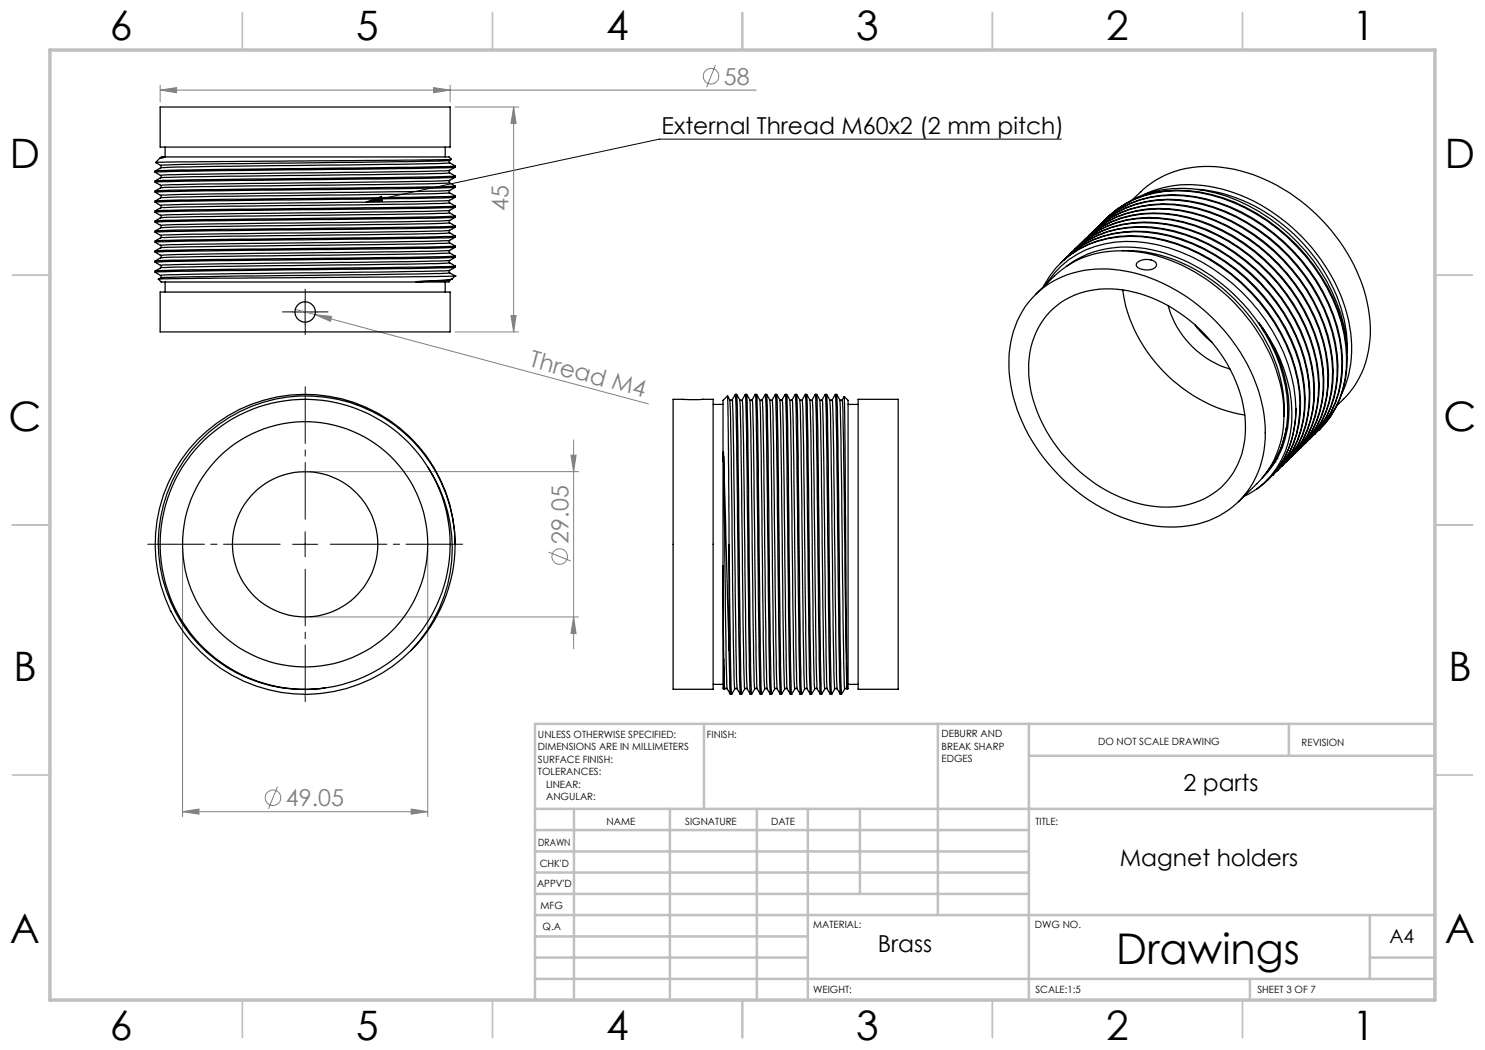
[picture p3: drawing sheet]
<svg xmlns="http://www.w3.org/2000/svg" width="297mm" height="210mm" viewBox="0 0 297 210" stroke-linecap="round" stroke-linejoin="round" font-family="sans-serif">
<g fill="none" stroke="#808080" stroke-width=".2">
<path d="M32 18l3.3-.5v1zM32 17v3.4M32 18h119.2M86.7 17.5l3.3 .5-3.3 .5zM90 17v3.4M143.1 13l-1.8 4.5M91 21.4h12.7M102.7 21.4v45M102.7 21.4l.5 3.3h-1zM59.1 61.9l3.9 1M63 62.9l3.3 .4-.2 1zM63 62.9l66.7 17.9"/>
<path d="M91 66.4h12.7M102.2 63.1h1l-.5 3.3zM62 94.3h53.7M114.2 91h1l-.5 3.3zM114.7 88v41.7M36.5 109.9v53.4M85.5 109.9v53.4M109.7 110.4l4.5 1.8M62 123.4h53.7M114.7 123.4l.5 3.3h-1zM55.5 157.3l-1.8 4.5M36.5 162.3l3.3-.5v1z"/>
<path d="M36.5 162.3h49M82.2 161.8l3.3 .5-3.3 .5z"/>
<circle cx="142.2" cy="15.2" r="1.56"/>
<circle cx="111.9" cy="111.3" r="1.56"/>
<circle cx="54.6" cy="159.5" r="1.55"/>
</g>
<path d="M212.3 27.8h-80.4l-58.7 12.6M61 59.9v5M73.2 40.4l3.1-1.1 .2 .9zM58.5 62.4h5M58.5 108.9h5M61 106.4v5" fill="none" stroke="#000" stroke-width=".2"/>
<path d="M56 108.8h-26.5M61 103.8v-26.5M61 113.8v26.5M66 108.8h26.5" fill="none" stroke="#000" stroke-width=".2" stroke-dasharray="15.2 1.3 1.3 1.3" stroke-dashoffset="3.9"/>
<path d="M61 59.9v-2.1M58.5 62.4h-2M61 64.9v2M63.5 62.4h2.1" fill="none" stroke="#000" stroke-width=".2" stroke-dasharray="15.2 1.3 1.3 1.3"/>
<g fill="none" stroke="#c0c0c0" stroke-width=".35">
<path d="M48.5 2.5v7.5M98.5 2.5v7.5M148.5 2.5v7.5M198.5 2.5v7.5M248.5 2.5v7.5M2.5 55h7.5M287 55h7.5M2.5 105h7.5M287 105h7.5M2.5 155h7.5M287 155h7.5M48.5 200v7.5"/>
<path d="M98.5 200v7.5M148.5 200v7.5M198.5 200v7.5M248.5 200v7.5"/>
</g>
<g fill="none" stroke="#c0c0c0" stroke-width=".5">
<path d="M140.8 144.8v17M187.6 144.8v38.2M205.8 144.8v55.2M205.8 151.2h81.2M257.8 144.8v6.4M287 144.8h-180v55.2M107 161.8h180M107 178.8h98.8M107 174.5h98.8M107 170.3h98.8M107 166h98.8M114.8 161.8v38.2"/>
<path d="M134 161.8v38.2M151.4 161.8v38.2M161.6 161.8v38.2M172 161.8v17M107 195.8h180M107 191.5h54.6M107 187.3h54.6M107 183h180M250 195.8v4.2M274 191.5h13M274 183v12.8"/>
</g>
<path d="M10 10h277v190h-277z" fill="none" stroke="#c0c0c0" stroke-width=".7"/>
<path d="M73.2 40.4l3.1-1.1 .2 .9z" fill="#000"/>
<g fill="#808080">
<path d="M63 62.9l3.3 .4-.2 1z"/>
<path d="M36.5 162.3l3.3-.5v1zM82.2 161.8l3.3 .5-3.3 .5zM32 18l3.3-.5v1zM86.7 17.5l3.3 .5-3.3 .5z"/>
<path d="M114.2 91h1l-.5 3.3zM114.7 123.4l.5 3.3h-1zM102.7 21.4l.5 3.3h-1zM102.2 63.1h1l-.5 3.3z"/>
</g>
<g fill="none" stroke="#000" stroke-width=".25">
<path d="M31 34.2v.3M31 36.2v.2M31 38.2v.2M31.2 32.5l.9 .6M32 31.6l-.8 .9M32 21.4h58v8h-58zM32.1 39.1l.1 .4-1.2 .7 14.6-.3 36.4-.4 9-.3M32.1 37.1l.1 .4-1.2 .7 3.8-.2 45.2-.5 11-.3M32.1 35.1l.1 .4-1.2 .7 8.5-.3 45.8-.5 5.7-.2M32.1 33.1l.1 .4-1.2 .7 14.6-.3 36.4-.4 9-.3M32.2 31.4l-.1 .2M32.3 31.4h.2"/>
<path d="M32.5 31.4h57.3l.5 .4M32.5 31.4l.4 .1h-.3M32.6 31.5l-.6 .2 .1-.1M32.6 31.5l-.5 .1M33 29.4v2M89 29.4v2M89.9 38.6l1.1 .6M89.9 36.6l1.1 .6M89.9 34.6l1.1 .6M89.9 32.6l1.1 .6M89.9 38.1l-.1 .2 .1 .3M89.9 36.1l-.1 .2 .1 .3"/>
<path d="M89.9 34.1l-.1 .2 .1 .3M89.9 32.1l-.1 .2 .1 .3M89.9 32.1l.4-.2-59.1 .6M89.9 38.6l-10.6 .3-43.5 .5-3.7 .2M89.9 36.6l-5.5 .2-44.1 .5-8.2 .3M89.9 34.6l-7 .2-44.3 .5-6.5 .3M89.9 32.6l-10.6 .3-35.2 .4-12 .3M89.9 38.1l-8.7 .2-44.1 .6-5 .2M89.9 36.1l-12.6 .3-35.2 .4-10 .3M89.9 34.1l-7 .2-44.3 .5-6.5 .3M89.9 32.1l-8.7 .2-44.1 .6-5 .2M91 39.5l-1.1 .6"/>
<path d="M91 37.5l-1.1 .6M91 35.4l-1.1 .7M91 33.5l-1.1 .6M91 39.4l-9 .3-38.6 .4-12.4 .4 1.1 .6M91 37.5l-13.1 .3-36.5 .4-10.4 .2 1.1 .7M91 35.4l-7.3 .3-28.3 .3a490.1 490.1 0 0 0-24.4 .5l1.1 .6M91 33.4l-9 .3-36.4 .4-14.6 .4 1.1 .6M91 33.2v.2M91 35.2v.2M91 37.2v.3M91 39.2v.2M226.6 39.9a19.8 19.8 0 0 1 19-6.3 35.3 35.3 0 0 1 23.1 15.8 29.4 29.4 0 0 1 5.2 19.6 18.6 18.6 0 0 1-6.5 12.1"/>
<path d="M229 38.8a23.1 23.1 0 0 1 17.9-.2 36.6 36.6 0 0 1 22.8 25.6 22.8 22.8 0 0 1-1.3 14.5M239.5 37.9a32.8 32.8 0 0 1 23 13 30.3 30.3 0 0 1 6.9 19.7M31 40.2v.3M31 42.2v.3M31 44.2v.2M31 46.2v.3M31 48.2v.3M31 50.2v.2M31 52.2v.2M31 54.2v.3M31.7 55.8l.5 .6h52.3M32 58.4h58v8h-58z"/>
<path d="M32.1 53.1l.1 .4-1.2 .7 6.7-.2 46-.6 7.3-.2M32.1 51.1l.1 .4-1.2 .7 3.8-.2 45.2-.5 11-.3M32.1 49.1l.1 .4-1.2 .7 10.4-.3 43.9-.5 5.7-.2M32.1 47.1l.1 .4-1.2 .7 6.7-.2 46-.6 7.3-.2M32.1 45.1l.1 .4-1.2 .7 14.6-.3 36.4-.4 9-.3M32.1 43.1l.1 .4-1.2 .7 10.4-.3 36.5-.4 13.1-.3M32.1 41.1l.1 .4-1.2 .7 8.5-.3 44.2-.5 7.3-.2M32.1 55.1l.1 .4-.5 .3M33 56.4v2M84 56.3l-.8 .1h1.3M89 56.4v2M89.9 52.6l1.1 .6"/>
<path d="M89.9 50.6l1.1 .6M89.9 48.6l1.1 .6M89.9 46.6l1.1 .6M89.9 44.6l1.1 .6M89.9 42.6l1.1 .6M89.9 40.6l1.1 .6M89.9 54.6l1.1 .6M89.9 54.1l-.1 .2 .1 .3M89.9 52.1l-.1 .2 .1 .3M89.9 50.1l-.1 .2 .1 .3M89.9 48.1l-.1 .2 .1 .3M89.9 46.1l-.1 .2 .1 .3"/>
<path d="M89.9 44.1l-.1 .2 .1 .3M89.9 42.1l-.1 .2 .1 .3M89.9 40.1l-.1 .2 .1 .3M89.9 56.1l-.1 .3h-5.3M89.9 54.6l-7 .2-44.3 .5-6.5 .3M89.9 52.6l-8.7 .2-37.1 .5-12 .3M89.9 50.6l-5.5 .2-42.3 .5-10 .3M89.9 48.6l-7 .2-44.3 .5-6.5 .3M89.9 46.6l-8.7 .2-35.1 .4-14 .4M89.9 44.6l-12.6 .3-41.5 .5-3.7 .2M89.9 42.6l-5.5 .2-44.1 .5-8.2 .3M89.9 40.6l-8.7 .2-35.1 .4-14 .4"/>
<path d="M89.9 56.1l-5.9 .2M89.9 54.1l-14.8 .3-34.8 .4-8.2 .3M89.9 52.1l-8.7 .2-44.1 .6-5 .2M89.9 50.1l-10.6 .3-43.5 .5-3.7 .2M89.9 48.1l-5.5 .2-44.1 .5-8.2 .3M89.9 46.1l-7 .2-44.3 .5-6.5 .3M89.9 44.1l-10.6 .3-43.5 .5-3.7 .2M89.9 42.1l-5.5 .2-44.1 .5-8.2 .3M89.9 40.1l-7 .2-44.3 .5-6.5 .3M90.4 55.8l-.5 .3M90.4 55.8l-6.4 .5M91 53.5l-1.1 .6"/>
<path d="M91 51.5l-1.1 .6M91 49.5l-1.1 .6M91 47.4l-1.1 .7M91 45.5l-1.1 .6M91 43.5l-1.1 .6M91 41.4l-1.1 .7M91 51.5l-11 .2-45.2 .6-3.8 .1 1.1 .7M91 49.5l-5.7 .2-45.8 .5-8.5 .2 1.1 .7M91 47.4l-7.3 .3-28.3 .3a490.2 490.2 0 0 0-24.4 .5l1.1 .6M91 45.5l-11 .2-45.2 .6-3.8 .2 1.1 .6M91 43.5l-5.7 .2-43.9 .5-10.4 .2 1.1 .7M91 41.4l-7.3 .3-28.3 .3a490.1 490.1 0 0 0-24.4 .5l1.1 .6"/>
<path d="M91 53.4l-9 .3-36.4 .4-14.6 .4 1.1 .6M91 55.2h.1M91 55.2l-59.3 .6M91 41.2v.2M91 43.2v.3M91 45.2v.3M91 47.2v.2M91 49.2v.3M91 51.2v.3M91 53.2v.2M91 55.2l-.6 .6M207.1 58.9a19.7 19.7 0 0 1 16.9-4.9 35.5 35.5 0 0 1 24.8 17.7 28 28 0 0 1 3.8 19.6 17.6 17.6 0 0 1-17.5 14.1 31.9 31.9 0 0 1-22.6-9.6 33.6 33.6 0 0 1-10.7-22.6 19.1 19.1 0 0 1 5.3-14.3z"/>
<path d="M207.2 58.8a35.4 35.4 0 0 1 6.2-5.6 21.2 21.2 0 0 1 16.8-2.3 36.3 36.3 0 0 1 26.1 27.1 21.1 21.1 0 0 1-3.1 16.6l-1.4 1.7-4.1 4.1M208.7 57.4a18.2 18.2 0 0 1 15-10 30.4 30.4 0 0 1 20.4 5.9 36.4 36.4 0 0 1 15.8 25 19.9 19.9 0 0 1-5.4 16.8M209.4 56.7a18.5 18.5 0 0 1 15.7-8.4 33.3 33.3 0 0 1 23.3 10.1 35.1 35.1 0 0 1 10.6 21.1l.2 2.3M212.1 52.6a20.1 20.1 0 0 1 16.2-5.4 35.6 35.6 0 0 1 23.7 13.1 32.5 32.5 0 0 1 8.1 22.3 19 19 0 0 1-5.5 12.4M213.1 51.7a19.1 19.1 0 0 1 13.8-5.5 33.6 33.6 0 0 1 22.4 9.4 35.3 35.3 0 0 1 11.6 21.7 19.6 19.6 0 0 1-5.5 16.8 19.7 19.7 0 0 0 5.4-16.7 36 36 0 0 0-13.7-23.4 33.1 33.1 0 0 0-20.3-7.7 19.2 19.2 0 0 0-14 5.7M213.4 53.2a20.8 20.8 0 0 1 18.1-3 36.4 36.4 0 0 1 21.4 16.2M213.8 51a19.7 19.7 0 0 1 16.2-5.5 36 36 0 0 1 25.3 15.1 31.6 31.6 0 0 1 6.5 20.3 18.6 18.6 0 0 1-5.4 12.3l.1-.1M214.1 50.7a19.3 19.3 0 0 1 13.8-5.4 33.6 33.6 0 0 1 22.3 9.4 35.6 35.6 0 0 1 11.6 21.7 19.9 19.9 0 0 1-5.3 16.7M214.1 50.7l-.1 .1M214.7 50.1a19.9 19.9 0 0 1 16.3-5.5 36.1 36.1 0 0 1 26.6 17.2 29.8 29.8 0 0 1 4.9 20.3 18 18 0 0 1-5.2 10.2M214.9 49.9a19.9 19.9 0 0 1 16.2-5.4 35 35 0 0 1 23.6 13.1 32.5 32.5 0 0 1 8.2 22.3 18.6 18.6 0 0 1-5.5 12.3M215.7 49.2a19.7 19.7 0 0 1 16.2-5.5 36.1 36.1 0 0 1 26.7 17.2 28.3 28.3 0 0 1 4.4 22.3 17.4 17.4 0 0 1-4.8 8.2l.2-.1"/>
<path d="M216 48.9l-.1 .1M216 48.9a19.8 19.8 0 0 1 16-5.3 36 36 0 0 1 25.2 15.1 31.6 31.6 0 0 1 6.6 20.2 18.6 18.6 0 0 1-5.5 12.4M216.6 48.3a19.9 19.9 0 0 1 16.3-5.5 35.5 35.5 0 0 1 23.6 13.1 32.5 32.5 0 0 1 8.1 22.2 19 19 0 0 1-5.4 12.4M216.8 48a19.9 19.9 0 0 1 16.2-5.3 36 36 0 0 1 25.2 15 32.1 32.1 0 0 1 6.5 20.3 18.8 18.8 0 0 1-5.5 12.5M217.5 47.4a19.1 19.1 0 0 1 14-5.6 33.6 33.6 0 0 1 22.3 9.3 35.3 35.3 0 0 1 11.6 21.7 20 20 0 0 1-5.3 16.8l.1-.1M217.8 47l-.1 .1M217.9 47a19.8 19.8 0 0 1 16-5.2 35.5 35.5 0 0 1 23.7 13 33.5 33.5 0 0 1 8.1 20.1 19.3 19.3 0 0 1-5.5 14.6M218.4 46.5a19.2 19.2 0 0 1 14-5.6 33.6 33.6 0 0 1 22.3 9.3 35.6 35.6 0 0 1 11.7 21.7 19.9 19.9 0 0 1-5.4 16.8M218.8 46.1a19.3 19.3 0 0 1 13.8-5.3 32.5 32.5 0 0 1 20.3 7.6 36.9 36.9 0 0 1 13.2 21.1 21 21 0 0 1-4 18l-1 1.2M218.8 46.1l-.1 .1M219.4 45.6a19.7 19.7 0 0 1 16.3-5.5 36.2 36.2 0 0 1 26.6 17.1 29.9 29.9 0 0 1 4.9 20.3 17.7 17.7 0 0 1-5.2 10.3M219.7 45.2l-.1 .1"/>
<path d="M219.7 45.2a20.5 20.5 0 0 1 18.4-5 37.4 37.4 0 0 1 27.7 23.7 24.9 24.9 0 0 1 .4 17.6 17.5 17.5 0 0 1-4.2 6.3M220.3 44.7a19.7 19.7 0 0 1 16.3-5.6 36.3 36.3 0 0 1 26.6 17.2 30.7 30.7 0 0 1 5.1 18.2 18.6 18.6 0 0 1-5.4 12.3M220.7 44.3a20.6 20.6 0 0 1 18.3-5 37.2 37.2 0 0 1 25.6 19.1 29 29 0 0 1 3.6 18.1 18 18 0 0 1-5.2 10.2M220.7 44.3l-.2 .1M221.3 43.7a19.7 19.7 0 0 1 16.2-5.5 35.4 35.4 0 0 1 23.7 13.1 32.5 32.5 0 0 1 8.1 22.3 18.7 18.7 0 0 1-5.5 12.4l.1-.1M221.5 43.5a19.9 19.9 0 0 1 16.1-5.4 36.1 36.1 0 0 1 26.7 17.2 28.3 28.3 0 0 1 4.4 22.4 17.1 17.1 0 0 1-4.8 8.1M224.4 50.2a30.1 30.1 0 0 1 21.3 8.5 32.2 32.2 0 0 1 11.2 23.1l-.1 1.5M224.5 58a30.5 30.5 0 0 0 17.6 23l3.4 1.2 3.5 .8M225.7 40.4a22 22 0 0 1 17.4-1.8 37.1 37.1 0 0 1 25.6 26.4l.5 2.3 .2 3.4M227.5 52.5a3.1 3.1 0 0 1 3.7 0l.1 .4a1.31 1.31 0 0 1-1.4 1.1 2.99 2.99 0 0 1-2.6-.8v-.4zM134.6 79.9h8v58h-8zM145.5 79.2l-.9 .9v12.1"/>
<path d="M145.5 79.2l.4 .8M145.5 79.2l.3 29.7M145.9 80l.3 .1 .2-.1M145.9 80l.4 11.9 .3 35.2 .4 10.7M146.4 80l.2 4.9 .6 44.1 .2 8.8M147.1 78.9h.2l.7 1.1M147.1 78.9l.3 10.3 .3 36.5 .4 13.2-.7-1.1M147.1 78.9l-.7 1.1M147.3 78.9l.2 3.7 .5 45.2 .3 11M148 80l.2 .1 .2-.1M148 80l.2 8.2 .5 44.1 .2 5.5M148.4 80l.3 9.9 .4 35.2 .3 12.7"/>
<path d="M149 78.9l-.6 1.1M149.3 78.9l.3 8.5 .5 45.8 .2 5.7 .8-1.2 .3 .1M150 80l-.7-1.1h-.2l.2 8.5 .6 45.8 .2 5.7-.7-1.1M150 80l.2 .1 .2-.1M150 80l.2 6.5 .5 44.2 .3 7.1M150.4 80a1620.6 1620.6 0 0 1 .7 45.1l.3 12.7M151.1 78.9l-.7 1.1M151.1 78.9l.3 14.5 .4 36.3 .3 9.1M151.1 78.9h.2M151.3 78.9l.3 6.7 .4 44.1 .3 9.2 .8-1.2 .3 .1M151.3 78.9l.6 1.1M151.9 80l.3 .1 .2-.1"/>
<path d="M151.9 80l.4 11.9 .3 35.2 .4 10.7M152.4 80l.2 4.9 .6 44.1 .2 8.8M153.1 78.9h.2l.7 1.1M153.1 78.9l.1 3.7 .6 45.2 .3 11.1-.7-1.1M153.1 78.9l-.7 1.1M153.3 78.9l.2 3.7 .5 45.2 .3 11M154 80l.2 .1 .2-.1M154 80l.2 9.9 .5 42.4 .2 5.5M154.4 80l.2 3.6 .6 43.5 .2 10.7M155.1 78.9h.2l.7 1.1M155.1 78.9l.2 8.5 .6 45.8 .2 5.7-.7-1.1M155.1 78.9l-.7 1.1"/>
<path d="M155.3 78.9l.3 10.3 .5 44 .2 5.7 .8-1.2 .3 .1M156 80l.2 .1 .2-.1M156 80l.2 6.5 .5 44.2 .3 7.1M156.4 80a655.2 655.2 0 0 1 .6 30.9l.2 21.4 .2 5.5M157.1 78.9l.2 6.7 .5 44.1 .3 9.2-.7-1.1M157.1 78.9l-.7 1.1M157.1 78.9h.2M157.3 78.9l.3 6.7 .5 45.9 .2 7.4 .8-1.2 .4 .1M157.3 78.9l.6 1.1M157.9 80l.3 .1 .2-.1M157.9 80l.4 11.9 .4 37.1 .3 8.8M158.4 80a1620.6 1620.6 0 0 1 .7 45.1l.4 12.7"/>
<path d="M159.1 78.9h.2l.6 1.1M159.1 78.9l.3 12.3 .4 36.6 .3 11.1-.6-1.1M159.1 78.9l-.7 1.1M159.3 78.9l.2 5.2 .5 43.7 .3 11.1 .6-1.1 .3-.2 .2 .2M159.9 80l.3 .1 .2-.1M159.9 80l.3 9.9 .4 35.2 .3 12.7M160.4 80l.4 11.9 .3 35.2 .3 10.7M161.1 78.9h.2l.7 1.1M161.1 78.9l.3 10.3 .5 44 .2 5.7-.7-1.1M161.1 78.9l-.7 1.1M161.3 78.9l.3 10.3 .4 36.5 .3 13.2 .8-1.2 .3 .1M162 80l.2 .1 .3-.1"/>
<path d="M162 80l.2 8.2 .5 42.5 .2 7.1M162.5 80l.2 8.2 .5 44.1 .2 5.5M163.1 78.9h.2l.6 1.1M163.1 78.9l.2 6.7 .5 45.9 .3 7.4-.7-1.1M163.1 78.9l-.6 1.1M163.3 78.9l.3 8.5 .5 44.1 .2 7.4 .8-1.2 .4 .1M163.9 80l.4 .1 .1-.1M163.9 80l.4 13.9 .4 35.1 .3 8.8M164.4 80a1620.6 1620.6 0 0 1 .7 45.1l.4 12.7M165.1 78.9h.2l.6 1.1M165.1 78.9l-.7 1.1M165.1 78.9l.3 12.3 .4 36.6 .3 11"/>
<path d="M165.3 78.9l.2 5.2 .6 45.6 .2 9.2 .6-1.1 .4-.2 .1 .2M165.9 80l.3 .1 .2-.1M165.9 80l.2 3.6 .5 41.5 .3 12.7M166.4 80l.3 4.9 .4 42.2 .3 10.7M167.1 78.9h.2l.7 1.1M167.1 78.9l.3 10.3 .3 36.5 .4 13.2-.7-1.1M167.1 78.9l-.7 1.1M167.3 78.9l.2 3.7 .5 43.1 .3 13.2 .6-1.1 .3-.2 .2 .2M168 80l.2 .1 .3-.1M168 80l.2 8.2 .5 44.1 .2 5.5M168.5 80l.2 9.9 .4 35.2 .3 12.7M168.8 79.3l-.3 .7"/>
<path d="M168.8 79.3l.8 .8v56.1a2.15 2.15 0 0 1-.1 1.6M168.8 79.3l.7 58.5M171.6 79.9h8v58h-8zM210 62.3a16.8 16.8 0 0 1 15.7-4.1 30.5 30.5 0 0 1 23.1 23.9 17.1 17.1 0 0 1-4 14.8 16.4 16.4 0 0 1-14.5 4.3 30 30 0 0 1-21-14.9 23 23 0 0 1-2.8-17.9l1.2-2.9 1-1.7zM233.6 61.2a18.3 18.3 0 0 0 12.4 12.6M238.9 64.9l1.9 2.1 1.6 1.5M252.5 65.5a29.2 29.2 0 0 1 5.6 21 17.6 17.6 0 0 1-6.7 11.3M252.5 65.5l-.8-1 1.2 1.9M252.5 65.5a29.2 29.2 0 0 1 5 20.1 17.7 17.7 0 0 1-5.1 10M252.9 66.4a29.6 29.6 0 0 1 4.4 19.1M85.5 93.4a29.4 29.4 0 0 1-3.3 36.7M142.6 80.9h2"/>
<path d="M144.6 92.2v20.9M144.7 91.4l1.1 38.7M144.7 91.4v-1l-.1 1.8M144.7 91.4l.5 39.3 .3 7.1M169.6 80.9h2M251.4 97.8l-2.6 1.5M253.7 95.9l-.1 .1M254.6 95l-.1 .1M255.2 92.3l-.5 .3M255.6 91.7l-.5 .3M257.3 85.5a17.9 17.9 0 0 1-3.8 8.8M257.3 85.5a17.8 17.8 0 0 1-4.3 9.3"/>
<path d="M257.4 92.2l-.1 .1M259.2 81.8a18.9 18.9 0 0 1-7.8 16M259.2 81.8a19 19 0 0 1-5.5 14M263 86.8l-.1 .1M91 108.7a30 30 0 0 0-37.8-28.8 30 30 0 0 0-18.1 44 30 30 0 0 0 47.1 6.2M144.6 113.1v24.6l.3 .2M144.6 113.1l.1 18.7M145.8 108.9l.2 20.8 .3 9.2 .8-1.2 .3 .1M145.8 108.9v21.2M34.2 122.2l.1 .2M82.2 130.1a29.7 29.7 0 0 0-5.9-46.8 29.7 29.7 0 0 0-43.6 17.8 29.2 29.2 0 0 0 32.4 36.5M142.6 136.9h2"/>
<path d="M144.7 131.8l.2 6.1 .3-.3 .3 .2M144.7 131.8l.3 6M145.5 137.8l.5 1M145.8 130.1l.3 8.7M146.1 138.9h.2M148.1 138.9h.2M149.4 137.8l-.2-.2-.3 .2-.6 1M150.1 138.9h.2M151.4 137.8l.6 1M152.1 138.9h.2M154.1 138.9h.2M155.4 137.8l-.2-.2-.3 .2-.6 1"/>
<path d="M156.1 138.9h.2M158.1 138.9h.2M160.1 138.9h.2M162.1 138.9h.2M164.1 138.9h.2M165.5 137.8l.6 1M166.1 138.9h.2M168.1 138.9h.2M169.4 137.8h.1M169.6 136.9h2"/>
<circle cx="61" cy="62.4" r="2.05"/>
<circle cx="61" cy="108.9" r="24.5"/>
<circle cx="61" cy="108.9" r="29"/>
<circle cx="61" cy="108.9" r="14.5"/>
</g>
<text font-size="8.5" x="223.3" y="192.7">Drawings</text>
<g font-size="8.1">
<text x="22" y="8">6</text>
<text x="71.2" y="8">5</text>
<text x="121.2" y="8">4</text>
<text x="171.3" y="8">3</text>
<text x="221.3" y="8">2</text>
<text x="270.5" y="8">1</text>
<text x="2" y="33.6">D</text>
<text x="289" y="33.6">D</text>
<text x="1.7" y="86.1">C</text>
<text x="288.7" y="86.1">C</text>
<text x="2.7" y="136.1">B</text>
<text x="289.7" y="136.1">B</text>
<text x="2" y="188.6">A</text>
<text x="289" y="188.6">A</text>
<text x="22" y="208">6</text>
<text x="71.2" y="208">5</text>
<text x="121.2" y="208">4</text>
<text x="171.3" y="208">3</text>
<text x="221.3" y="208">2</text>
<text x="270.5" y="208">1</text>
</g>
<g font-size="4.7" fill="#808080">
<text x="144.8" y="16.9">58</text>
<text x="101.7" y="42.1" transform="rotate(-90 101.7 42.1)">45</text>
<text x="105.7" y="73.3" transform="rotate(15 105.7 73.3)">Thread M4</text>
<text x="113.7" y="108.7" transform="rotate(-90 113.7 108.7)">29.05</text>
<text x="57.2" y="161.2">49.05</text>
</g>
<g font-size="4.7">
<text x="132.3" y="26.8">External Thread M60x2 (2 mm pitch)</text>
<text x="236.7" y="158.2">2 parts</text>
<text x="224" y="173.3">Magnet holders</text>
<text x="175.5" y="190.5">Brass</text>
</g>
<text font-size="3.9" x="277.9" y="188.5">A4</text>
<g font-size="2">
<text x="107.6" y="147.6">UNLESS OTHERWISE SPECIFIED:</text>
<text x="141.4" y="147.6">FINISH:</text>
<text x="188.3" y="147.5">DEBURR AND</text>
<text x="188.3" y="150">BREAK SHARP</text>
<text x="219.6" y="149">DO NOT SCALE DRAWING</text>
<text x="260.3" y="149.2">REVISION</text>
<text x="107.6" y="150.1">DIMENSIONS ARE IN MILLIMETERS</text>
<text x="107.6" y="152.6">SURFACE FINISH:</text>
<text x="107.6" y="155.1">TOLERANCES:</text>
<text x="188.3" y="152.5">EDGES</text>
<text x="109.2" y="157.6">LINEAR:</text>
<text x="109.2" y="160.1">ANGULAR:</text>
<text x="121.3" y="165">NAME</text>
<text x="137" y="164.9">SIGNATURE</text>
<text x="154.2" y="164.9">DATE</text>
<text x="207.1" y="164.9">TITLE:</text>
<text x="107.6" y="169.1">DRAWN</text>
<text x="107.9" y="173.3">CHK'D</text>
<text x="107.4" y="177.4">APPV'D</text>
<text x="108.1" y="181.8">MFG</text>
<text x="108.5" y="186">Q.A</text>
<text x="162.6" y="185.5">MATERIAL:</text>
<text x="207" y="185.5">DWG NO.</text>
<text x="162.6" y="198.5">WEIGHT:</text>
<text x="207.1" y="198.6">SCALE:1:5</text>
<text x="251.5" y="198.6">SHEET 3 OF 7</text>
</g>
</svg>
